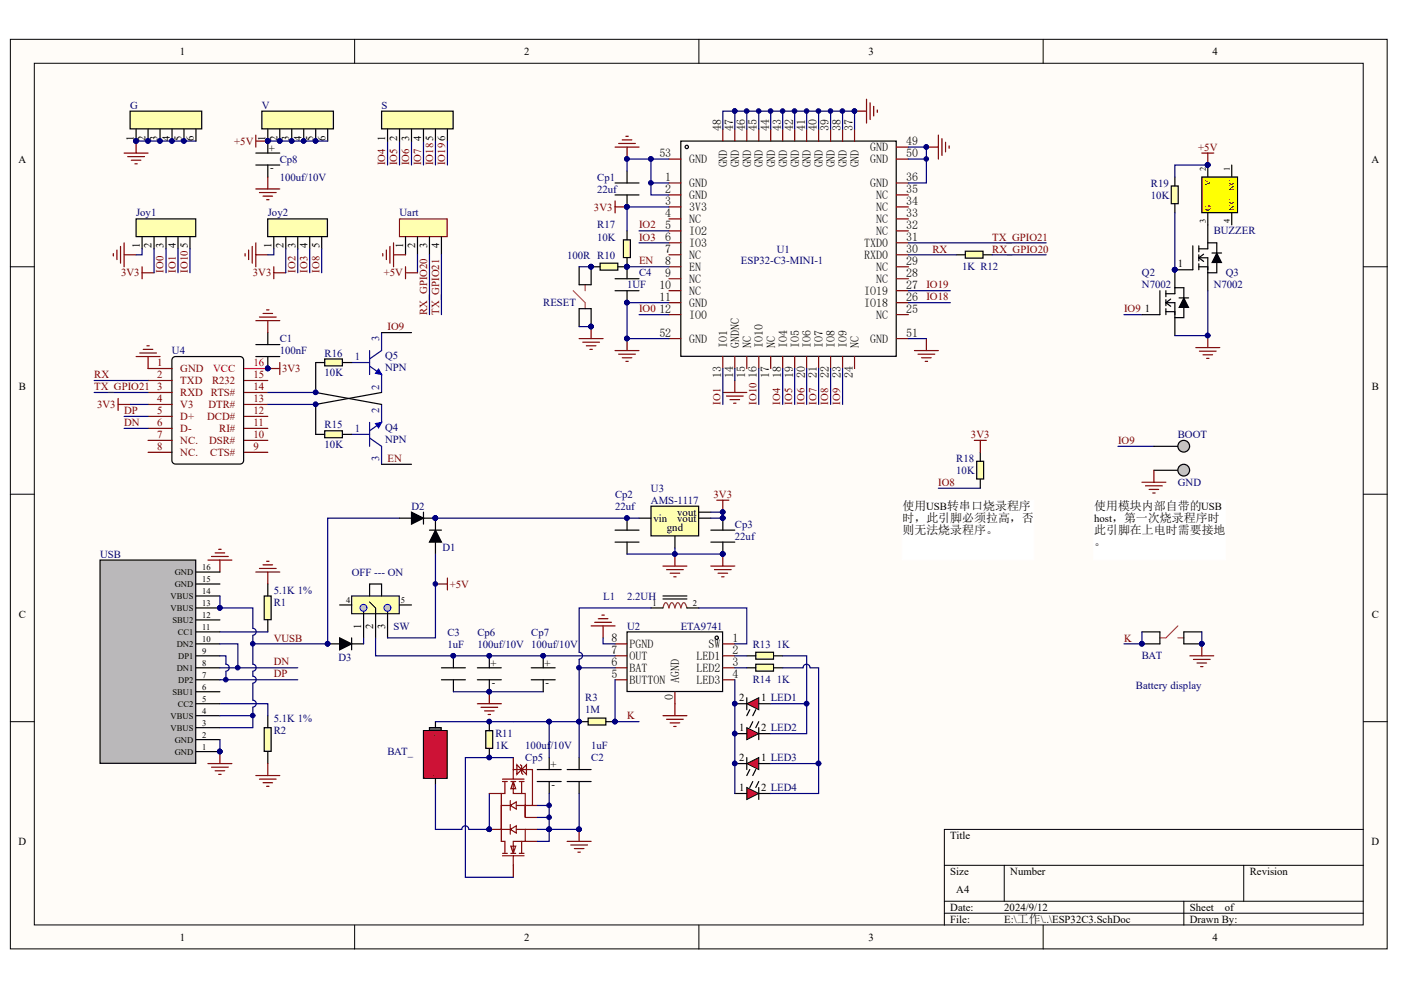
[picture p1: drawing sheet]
<svg xmlns="http://www.w3.org/2000/svg" width="297mm" height="210mm" viewBox="0 0 297 210" stroke-linecap="round" stroke-linejoin="round" font-family="sans-serif">
<g fill="#fffcf8" stroke="#000" stroke-width=".21">
<path d="M2.2 8.3h291.9v192.9h-291.9z"/>
<path d="M7.3 13.4h281.7v182.7h-281.7z"/>
</g>
<g fill="none" stroke="#000" stroke-width=".21">
<path d="M75.2 8.3v5.1M148.2 8.3v5.1M221.2 8.3v5.1M2.2 56.6h5.1M289.1 56.6h5.1M2.2 104.8h5.1M289.1 104.8h5.1M2.2 153h5.1M289.1 153h5.1M289.1 175.9h-88.9v20.3M75.2 196.2v5M148.2 196.2v5"/>
<path d="M200.2 183.5h88.9M200.2 191.1h88.9M200.2 193.6h88.9M212.9 183.5v7.6M221.2 196.2v5M251 191.1v5.1M263.7 183.5v7.6"/>
</g>
<g fill="none" stroke="#000" stroke-width=".25">
<path d="M144.3 29.9h45.7v45.6h-45.7z"/>
<circle cx="145.6" cy="31.2" r=".36"/>
</g>
<g fill="none" stroke="#800" stroke-width=".25">
<path d="M141.8 38.8h2.6M141.8 33.7h2.6M153.3 27.4v2.5M155.8 27.4v2.5M158.3 27.4v2.5M160.9 27.4v2.5M163.4 27.4v2.5M165.9 27.4v2.5M168.5 27.4v2.5M171 27.4v2.5M173.6 27.4v2.5M176.1 27.4v2.5"/>
<path d="M178.6 27.4v2.5M181.2 27.4v2.5M190.1 38.8h2.5M190.1 31.2h2.5M190.1 33.7h2.5M141.8 41.3h2.6M141.8 43.9h2.6M141.8 46.4h2.6M141.8 48.9h2.6M141.8 51.5h2.6M141.8 54h2.6M141.8 56.6h2.6"/>
<path d="M141.8 59.1h2.6M190.1 41.3h2.5M190.1 43.9h2.5M190.1 46.4h2.5M190.1 48.9h2.5M190.1 51.5h2.5M190.1 54h2.5M190.1 56.6h2.5M190.1 59.1h2.5M141.8 61.6h2.6M141.8 64.2h2.6M141.8 66.7h2.6"/>
<path d="M141.8 71.8h2.6M153.3 75.6v2.5M155.8 75.6v2.5M158.3 75.6v2.5M160.9 75.6v2.5M163.4 75.6v2.5M165.9 75.6v2.5M168.5 75.6v2.5M171 75.6v2.5M173.6 75.6v2.5M176.1 75.6v2.5M178.6 75.6v2.5"/>
<path d="M181.2 75.6v2.5M190.1 61.6h2.5M190.1 64.2h2.5M190.1 66.7h2.5M190.1 71.8h2.5"/>
</g>
<path d="M130.4 31.2h5.1M131.2 30.4h3.5M131.9 29.7h2.1M132.7 28.9h.5M132.9 31.2v2.5M130.4 42.6v2.5M130.4 43.9h2.5" fill="none" stroke="#800000" stroke-width=".25"/>
<g fill="#000080" stroke="#000080" stroke-width=".21">
<circle cx="132.9" cy="43.8" r=".49"/>
<circle cx="132.9" cy="33.7" r=".49"/>
</g>
<path d="M132.2 50.9h1.5v3.7h-1.5z" fill="#ffffb0" stroke="#000" stroke-width=".25"/>
<path d="M130.4 59.1h5.1M132.9 48.9v2M132.9 54.7v4.4M130.4 61.6h5.1M132.9 61.6v2.6" fill="none" stroke="#000" stroke-width=".25"/>
<g fill="#000080" stroke="#000080" stroke-width=".21">
<circle cx="132.9" cy="56.5" r=".49"/>
<circle cx="132.9" cy="64.2" r=".49"/>
<circle cx="138" cy="38.8" r=".49"/>
</g>
<path d="M138 38.8h3.8M132.9 56.6h8.9M178.6 78.1v7.7" fill="none" stroke="#000080" stroke-width=".25"/>
<path d="M160.2 138.3h3.8v1.5h-3.8z" fill="#ffffb0" stroke="#000" stroke-width=".25"/>
<path d="M130.4 38.8h5.1M132.9 36.3v2.5M130.4 41.3h5.1M132.9 41.3v2.6M158.3 139.1h1.9M164 139.1h1.9" fill="none" stroke="#000" stroke-width=".25"/>
<g fill="#000080" stroke="#000080" stroke-width=".21">
<circle cx="132.9" cy="43.8" r=".49"/>
<circle cx="46.6" cy="159.3" r=".48"/>
</g>
<path d="M44.1 118.7h5.1M44.8 118h3.6M45.6 117.2h2M46.4 116.5h.5M46.6 118.7v2.6M46.6 159.4v2.5M44.1 161.9h5.1M44.8 162.7h3.6M45.6 163.4h2M46.4 164.2h.5" fill="none" stroke="#800000" stroke-width=".25"/>
<path d="M56 154.3h1.5v5h-1.5z" fill="#ffffb0" stroke="#000" stroke-width=".25"/>
<path d="M56.8 151.7v2.6M56.8 159.4v2.5" fill="none" stroke="#000" stroke-width=".25"/>
<path d="M56 126.4h1.5v5h-1.5z" fill="#ffffb0" stroke="#000" stroke-width=".25"/>
<path d="M56.8 123.8v2.6M56.8 131.4v2.6M138 128.9h2.6M140.6 127h5M140.6 126.4h5M145.6 128.9h2.6" fill="none" stroke="#000" stroke-width=".25"/>
<g fill="none" stroke="#800000" stroke-width=".25">
<path d="M181.2 23.6h2.5M183.7 21v5.1M184.5 21.8v3.5M185.2 22.6v2M186 23.3v.5M196.4 31.2h2.6M199 28.6v5.1M199.7 29.4v3.6M200.5 30.2v2M201.2 30.9v.5M130.4 74.3h5.1M131.2 75.1h3.5"/>
<path d="M131.9 75.9h2.1M132.7 76.6h.5M132.9 71.8v2.5M193.9 74.3h5.1M194.6 75.1h3.6M195.4 75.9h2M196.2 76.6h.5M196.4 71.8v2.5M153.3 83.2h5M154 84h3.6M154.8 84.7h2M155.5 85.5h.5"/>
<path d="M155.8 80.7v2.5M55.8 119.8h2M56.5 119h.5M54.2 121.3h5.1M55 120.5h3.6M56.8 121.3v2.5M54.2 164.4h5.1M55 165.2h3.6M55.8 166h2M56.5 166.7h.5M56.8 161.9v2.5"/>
</g>
<g fill="none" stroke="#000080" stroke-width=".25">
<path d="M141.8 33.7h-3.8v7.6h3.8M153.3 27.4v-3.8h2.5v3.8M158.3 23.6v3.8M160.9 23.6v3.8M163.4 23.6v3.8M165.9 23.6v3.8M168.5 23.6v3.8M171 23.6v3.8M173.6 23.6v3.8M176.1 23.6v3.8M178.6 23.6v3.8M192.6 31.2h3.8v7.6h-3.8"/>
<path d="M192.6 71.8h3.8M46.6 134h10.2M46.6 149.2h10.2v2.5"/>
</g>
<g fill="#000080" stroke="#000080" stroke-width=".21">
<circle cx="155.8" cy="23.5" r=".48"/>
<circle cx="158.3" cy="23.5" r=".49"/>
<circle cx="160.8" cy="23.5" r=".48"/>
<circle cx="163.4" cy="23.5" r=".49"/>
<circle cx="165.9" cy="23.5" r=".48"/>
<circle cx="168.5" cy="23.5" r=".49"/>
<circle cx="171" cy="23.5" r=".48"/>
<circle cx="173.5" cy="23.5" r=".49"/>
<circle cx="176.1" cy="23.5" r=".48"/>
<circle cx="178.6" cy="23.5" r=".49"/>
<circle cx="181.2" cy="23.5" r=".48"/>
<circle cx="196.4" cy="31.2" r=".48"/>
<circle cx="138" cy="33.7" r=".49"/>
<circle cx="132.9" cy="71.8" r=".49"/>
</g>
<path d="M140.6 128.9l.2-.7a.43 .43 0 0 1 .5-.4 .43 .43 0 0 1 .3 .5l.2 .6 .3-.7a.43 .43 0 0 1 .5-.4 .43 .43 0 0 1 .3 .5l.2 .6 .2-.7a.43 .43 0 0 1 .5-.4 .43 .43 0 0 1 .4 .5l.2 .6 .2-.7a.43 .43 0 0 1 .5-.4 .43 .43 0 0 1 .3 .5l.2 .6" fill="none" stroke="#846d00" stroke-width=".25"/>
<path d="M160.2 140.8h3.8v1.5h-3.8z" fill="#ffffb0" stroke="#000" stroke-width=".25"/>
<path d="M130.4 114.9h5.1M130.4 112.4h5.1M132.9 109.9v2.5M132.9 114.9v2.6M150.7 114.9h5.1M150.7 112.4h5.1M153.3 109.9v2.5M153.3 114.9v2.6M158.3 141.6h1.9M164 141.6h1.9" fill="none" stroke="#000" stroke-width=".25"/>
<path d="M125.3 132.7h5.1M126.1 131.9h3.5M126.9 131.2h2M127.6 130.4h.5M127.9 132.7v2.5M120.3 178.4h5M121 179.2h3.6M121.8 179.9h2M122.8 175.9v2.5M122.5 180.7h.5" fill="none" stroke="#800000" stroke-width=".25"/>
<g fill="#000080" stroke="#000080" stroke-width=".21">
<circle cx="122.8" cy="175.8" r=".49"/>
<circle cx="132.9" cy="109.8" r=".49"/>
<circle cx="153.2" cy="109.8" r=".49"/>
<circle cx="153.2" cy="117.5" r=".49"/>
</g>
<path d="M89.8 154.9h5v10.1h-5z" fill="#f10f54" stroke="#000" stroke-width=".25"/>
<path d="M91.1 154.3h2.4v.6h-2.4z" fill="#7a7888" stroke="#000" stroke-width=".25"/>
<path d="M242.1 134h3.8v2.5h-3.8M254.8 134h-3.8v2.5h3.8M92.3 153v1.3M92.3 165.1v1.2" fill="none" stroke="#000" stroke-width=".25"/>
<path d="M165.9 78.1v7.7M168.5 78.1v7.7M176.1 78.1v7.7M254.8 134v2.5" fill="none" stroke="#000080" stroke-width=".25"/>
<g fill="#000080" stroke="#000080" stroke-width=".21">
<circle cx="242.1" cy="136.5" r=".48"/>
<circle cx="254.8" cy="136.5" r=".48"/>
</g>
<path d="M249.7 132.7l-2.5 2.5h-1.3M249.7 135.2h1.3" fill="none" stroke="#da2467" stroke-width=".25"/>
<path d="M252.3 139.1h5M253 139.8h3.6M254.8 136.5v2.6M253.8 140.6h2M254.6 141.3h.5" fill="none" stroke="#800000" stroke-width=".25"/>
<path d="M127.2 55.8h3.8v1.5h-3.8z" fill="#ffffb0" stroke="#000" stroke-width=".25"/>
<path d="M122.8 56.6v3.8h2.5v-3.8h1.9M131 56.6h1.9M122.8 69.3v-3.9h2.5v3.9" fill="none" stroke="#000" stroke-width=".25"/>
<g fill="#000080" stroke="#000080" stroke-width=".21">
<circle cx="125.3" cy="56.5" r=".48"/>
<circle cx="132.9" cy="56.5" r=".49"/>
<circle cx="125.3" cy="69.2" r=".48"/>
<circle cx="256" cy="71.1" r=".49"/>
</g>
<path d="M121.5 61.6l2.6 2.6v1.2M124.1 60.4v1.2" fill="none" stroke="#da2467" stroke-width=".25"/>
<path d="M122.8 56.6h2.5M135.5 51.5h6.3M192.6 51.5h29.2M122.8 69.3h2.5" fill="none" stroke="#000080" stroke-width=".25"/>
<path d="M122.8 71.8h5.1M123.6 72.6h3.5M124.3 73.3h2M125.1 74.1h.5M125.3 69.3v2.5M253.5 73.7h5.1M254.3 74.5h3.6M255.1 75.2h2M255.8 76h.5M256.1 71.2v2.5" fill="none" stroke="#800000" stroke-width=".25"/>
<path d="M204.7 53.3h3.7v1.4h-3.7z" fill="#ffffb0" stroke="#000" stroke-width=".25"/>
<path d="M202.8 54h1.9M208.5 54h1.9M244.7 94.6h5" fill="none" stroke="#000" stroke-width=".25"/>
<path d="M210.4 54h11.4M135.5 66.7h6.3M192.6 61.6h8.9M192.6 64.2h8.9M237 94.6h7.7" fill="none" stroke="#000080" stroke-width=".25"/>
<circle cx="251" cy="94.6" r="1.24" fill="#c0c0c0" stroke="#000" stroke-width=".25"/>
<path d="M244.7 99.7h5" fill="none" stroke="#000" stroke-width=".25"/>
<circle cx="251" cy="99.7" r="1.24" fill="#c0c0c0" stroke="#000" stroke-width=".25"/>
<path d="M244.7 99.7v2.5M242.1 102.2h5.1M242.9 103h3.5M243.6 103.8h2.1M244.4 104.5h.5" fill="none" stroke="#800000" stroke-width=".25"/>
<path d="M248.3 39.4h1.5v3.8h-1.5z" fill="#ffffb0" stroke="#000" stroke-width=".25"/>
<path d="M249.1 37.5v1.9M249.1 43.2v1.9" fill="none" stroke="#000" stroke-width=".25"/>
<path d="M231.9 106.1h27.9v12.6h-27.9z" fill="#fff" stroke="#fff" stroke-width=".21"/>
<path d="M155.8 23.6h25.4v3.8M192.6 33.7h3.8" fill="none" stroke="#000080" stroke-width=".25"/>
<g fill="#000080" stroke="#000080" stroke-width=".21">
<circle cx="155.8" cy="23.5" r=".48"/>
<circle cx="181.2" cy="23.5" r=".48"/>
<circle cx="196.4" cy="33.7" r=".48"/>
</g>
<path d="M124.7 152.3h3.8v1.4h-3.8z" fill="#ffffb0" stroke="#000" stroke-width=".25"/>
<g fill="none" stroke="#000" stroke-width=".25">
<path d="M132.9 134h20.3v12.6h-20.3zM122.8 153h1.9M128.5 153h1.9"/>
<circle cx="152" cy="135.2" r=".36"/>
</g>
<g fill="#000080" stroke="#000080" stroke-width=".21">
<circle cx="122.8" cy="153" r=".49"/>
<circle cx="130.4" cy="153" r=".48"/>
<circle cx="122.8" cy="141.6" r=".49"/>
<circle cx="132.9" cy="43.8" r=".49"/>
<circle cx="132.9" cy="33.7" r=".49"/>
<circle cx="138" cy="33.7" r=".49"/>
<circle cx="103.7" cy="146.6" r=".48"/>
</g>
<path d="M138 33.7h-5.1v2.6M141.8 43.9h-8.9v5M155.8 78.1v2.6M148.2 128.9h10.1v7.6h-2.5M155.8 139.1h2.5M122.8 141.6h7.6M130.4 144.1v8.9h5.1M155.8 141.6h2.5" fill="none" stroke="#000080" stroke-width=".25"/>
<path d="M130.4 136.5h2.5M130.4 139.1h2.5M153.3 136.5h2.5M153.3 139.1h2.5M130.4 141.6h2.5M130.4 144.1h2.5M143.1 146.7v2.5M153.3 141.6h2.5M153.3 144.1h2.5" fill="none" stroke="#800" stroke-width=".25"/>
<path d="M101.2 149.2h5.1M102 150h3.5M102.7 150.7h2.1M103.5 151.5h.5M103.7 146.7v2.5M140.6 151.7h5M141.3 152.5h3.6M142.1 153.3h2M142.8 154h.6M143.1 149.2v2.5" fill="none" stroke="#800000" stroke-width=".25"/>
<path d="M158.3 149.2l2.6-1.3v2.6z" fill="#ee0e22" stroke="#000" stroke-width=".21"/>
<path d="M155.8 149.2h2.5M158.3 147.9v2.6M159 150.5l-.7 1.2M160.2 150.5l-.6 1.2M160.9 149.2h2.5" fill="none" stroke="#000" stroke-width=".25"/>
<circle cx="155.8" cy="149.2" r=".48" fill="#000080" stroke="#000080" stroke-width=".21"/>
<path d="M158.3 154.3l2.6 1.3-2.6 1.2z" fill="#ee0e22" stroke="#000" stroke-width=".21"/>
<path d="M155.8 155.6h2.5M159.6 153l-.6 1.3M160.9 155.6h2.5M160.9 154.3v2.5M160.9 153l-.7 1.3" fill="none" stroke="#000" stroke-width=".25"/>
<circle cx="155.8" cy="155.5" r=".48" fill="#000080" stroke="#000080" stroke-width=".21"/>
<path d="M158.3 161.9l2.6-1.3v2.6z" fill="#ee0e22" stroke="#000" stroke-width=".21"/>
<path d="M155.8 161.9h2.5M158.3 160.6v2.6M159 163.2l-.7 1.2M160.2 163.2l-.6 1.2M160.9 161.9h2.5" fill="none" stroke="#000" stroke-width=".25"/>
<circle cx="155.8" cy="161.9" r=".48" fill="#000080" stroke="#000080" stroke-width=".21"/>
<path d="M158.3 167l2.6 1.2-2.6 1.3z" fill="#ee0e22" stroke="#000" stroke-width=".21"/>
<g fill="none" stroke="#000" stroke-width=".25">
<path d="M96.1 139.1v2.5M93.6 144.1h5.1M93.6 141.6h5.1M96.1 144.1v2.6M120.3 165.7h5M120.3 163.2h5M122.8 160.6v2.6M122.8 165.7v2.5M155.8 168.2h2.5M159.6 165.7l-.6 1.3M160.9 168.2h2.5M160.9 167v2.5"/>
<path d="M160.9 165.7l-.7 1.3"/>
</g>
<path d="M165.9 139.1h5.1v10.1h-7.6M96.1 146.7h19.1M155.8 144.1v24.1M171 149.2v6.4h-7.6M171.7 141.6a.74 .74 0 0 0-.7-.8 .74 .74 0 0 0-.7 .8h-4.4M171.8 141.6h1.8v20.3h-10.2M173.6 161.9v6.3h-10.2" fill="none" stroke="#000080" stroke-width=".25"/>
<g fill="#000080" stroke="#000080" stroke-width=".21">
<circle cx="171" cy="149.2" r=".48"/>
<circle cx="173.5" cy="161.9" r=".49"/>
<circle cx="96.1" cy="139" r=".49"/>
</g>
<path d="M138 107.3h10.1v6.3h-10.1z" fill="#ffffb0" stroke="#000" stroke-width=".25"/>
<path d="M135.5 109.9h2.5M143.1 113.7v2.5M148.2 109.9h2.5M148.2 108.6h2.5" fill="none" stroke="#000" stroke-width=".25"/>
<path d="M143.1 117.5v2.5M152 106.1h2.5M153.3 106.1v2.5M153.3 117.5v2.5M140.6 120h5M141.3 120.8h3.6M142.1 121.5h2M142.8 122.3h.6M150.7 120h5.1M151.5 120.8h3.5M152.2 121.5h2.1M153 122.3h.5" fill="none" stroke="#800000" stroke-width=".25"/>
<g fill="#000080" stroke="#000080" stroke-width=".21">
<circle cx="143.1" cy="117.5" r=".49"/>
<circle cx="153.2" cy="108.6" r=".49"/>
<circle cx="153.2" cy="109.8" r=".49"/>
<circle cx="153.2" cy="117.5" r=".49"/>
<circle cx="242.1" cy="136.5" r=".48"/>
</g>
<path d="M132.9 117.5h20.4M143.1 116.2v1.3M150.7 108.6h2.6v1.3h-2.6M127.9 135.2v1.3h2.5M242.1 134v2.5h-3.8" fill="none" stroke="#000080" stroke-width=".25"/>
<path d="M74.6 126.4h10.1v3.7h-10.1z" fill="#ffffb0" stroke="#001b31" stroke-width=".25"/>
<path d="M77.1 128.9v6.3M78.4 127.6l1.2 1.3v6.3M82.2 128.9v6.3" fill="none" stroke="#000" stroke-width=".25"/>
<g fill="#c0c0c0" stroke="#00f" stroke-width=".21">
<circle cx="77.1" cy="128.9" r=".74"/>
<circle cx="82.1" cy="128.9" r=".74"/>
</g>
<g fill="none" stroke="#000" stroke-width=".25">
<path d="M54.2 32.5h5.1M54.2 35h5.1M56.8 29.9v2.6M56.8 35v2.5M72 128.3h2.6M78.4 126.4v-2.6h2.5v2.6M84.7 128.3h2.5M103.7 139.1v2.5M115.2 139.1v2.5M101.2 141.6h5.1M101.2 144.1h5.1M103.7 144.1v2.6"/>
<path d="M112.6 141.6h5.1M112.6 144.1h5.1M115.2 144.1v2.6M113.9 163.2h5.1M113.9 165.7h5.1M116.4 160.6v2.6M116.4 165.7v2.5"/>
</g>
<g fill="#000080" stroke="#000080" stroke-width=".21">
<circle cx="103.7" cy="146.6" r=".48"/>
<circle cx="103.7" cy="139" r=".48"/>
<circle cx="115.1" cy="139" r=".48"/>
<circle cx="56.8" cy="29.9" r=".48"/>
</g>
<path d="M28.9 46.4h12.6v3.8h-12.6z" fill="#ffffb0" stroke="#000" stroke-width=".25"/>
<path d="M30.1 50.2v2.6M32.7 50.2v2.6M35.2 50.2v2.6M37.7 50.2v2.6M40.3 50.2v2.6" fill="none" stroke="#000" stroke-width=".25"/>
<path d="M56.8 46.4h12.6v3.8h-12.6z" fill="#ffffb0" stroke="#000" stroke-width=".25"/>
<path d="M58.1 50.2v2.6M60.6 50.2v2.6M63.1 50.2v2.6M65.7 50.2v2.6M68.2 50.2v2.6" fill="none" stroke="#000" stroke-width=".25"/>
<g fill="none" stroke="#800000" stroke-width=".25">
<path d="M26.3 32.5h5.1M27.1 33.2h3.5M27.8 34h2.1M28.6 34.7h.5M28.9 29.9v2.6M54.2 28.6v2.6M54.2 29.9h2.6M56.8 37.5v2.6M254.8 32.5h2.5M256.1 32.5v2.5M24 53.8v.5M24.8 53v2"/>
<path d="M25.6 52.2v3.6M26.3 51.5v5.1M26.3 54h2.6M30.1 56.6v2.5M30.1 57.8h2.6M52 53.8v.5M52.7 53v2M53.5 52.2v3.6M54.2 54h2.6M54.2 51.5v5.1M54.2 40.1h5.1M55 40.8h3.6"/>
<path d="M55.8 41.6h2M56.5 42.3h.5M58.1 57.8h2.5M58.1 56.6v2.5"/>
</g>
<g fill="none" stroke="#000080" stroke-width=".25">
<path d="M28.9 29.9h12.6M82.2 29.9v5.1M84.7 29.9v5.1M87.2 29.9v5.1M89.8 29.9v5.1M30.1 52.8v1.2h-1.2M32.7 52.8v5M35.2 52.8v5M37.7 52.8v5M40.3 52.8v5M58.1 52.8v1.2h-1.3M60.6 52.8v5"/>
<path d="M63.1 52.8v5M65.7 52.8v5M68.2 52.8v5M135.5 48.9h6.3M153.3 78.1v7.7M160.9 78.1v7.7M171 78.1v7.7M173.6 78.1v7.7M103.7 168.2v7.7"/>
</g>
<g fill="#000080" stroke="#000080" stroke-width=".21">
<circle cx="28.8" cy="29.9" r=".48"/>
<circle cx="56.8" cy="29.9" r=".48"/>
<circle cx="103.7" cy="175.8" r=".48"/>
<circle cx="256" cy="35" r=".49"/>
</g>
<path d="M254.8 37.5h7.6v7.6h-7.6z" fill="#ff0" stroke="#000" stroke-width=".25"/>
<path d="M256.1 35v2.5M261.2 35v2.5M256.1 45.1v2.6M261.2 45.1v2.6" fill="none" stroke="#000" stroke-width=".25"/>
<g fill="#000080" stroke="#000080" stroke-width=".21">
<circle cx="256" cy="35" r=".49"/>
<circle cx="92.3" cy="123.8" r=".48"/>
</g>
<path d="M238.3 66.7h3.8" fill="none" stroke="#000080" stroke-width=".25"/>
<path d="M92.3 123.8h2.6M94.9 122.6v2.5" fill="none" stroke="#800000" stroke-width=".25"/>
<path d="M27.6 23.6h15.2v3.7h-15.2z" fill="#ffffb0" stroke="#000" stroke-width=".25"/>
<path d="M28.9 27.4v2.5M31.4 27.4v2.5M33.9 27.4v2.5M36.5 27.4v2.5M39 27.4v2.5M41.5 27.4v2.5" fill="none" stroke="#000" stroke-width=".25"/>
<g fill="#000080" stroke="#000080" stroke-width=".21">
<circle cx="28.8" cy="29.9" r=".48"/>
<circle cx="31.4" cy="29.9" r=".48"/>
<circle cx="33.9" cy="29.9" r=".48"/>
<circle cx="36.4" cy="29.9" r=".48"/>
<circle cx="39" cy="29.9" r=".48"/>
</g>
<path d="M55.5 23.6h15.2v3.7h-15.2z" fill="#ffffb0" stroke="#000" stroke-width=".25"/>
<path d="M56.8 27.4v2.5M59.3 27.4v2.5M61.9 27.4v2.5M64.4 27.4v2.5M66.9 27.4v2.5M69.5 27.4v2.5" fill="none" stroke="#000" stroke-width=".25"/>
<g fill="#000080" stroke="#000080" stroke-width=".21">
<circle cx="56.8" cy="29.9" r=".48"/>
<circle cx="59.3" cy="29.9" r=".48"/>
<circle cx="61.8" cy="29.9" r=".48"/>
<circle cx="64.4" cy="29.9" r=".48"/>
<circle cx="66.9" cy="29.9" r=".48"/>
</g>
<path d="M80.9 23.6h15.2v3.7h-15.2z" fill="#ffffb0" stroke="#000" stroke-width=".25"/>
<path d="M82.2 27.4v2.5M84.7 27.4v2.5M87.2 27.4v2.5M89.8 27.4v2.5M92.3 27.4v2.5M94.9 27.4v2.5M36.7 75.8l.5-.2h13.7a.76 .76 0 0 1 .8 .8v21.2a.76 .76 0 0 1-.8 .8h-13.7a.76 .76 0 0 1-.8-.8v-21.2z" fill="none" stroke="#000" stroke-width=".25"/>
<path d="M56.8 29.9h12.7M26.3 88.3h5.1M26.3 90.8h5.1" fill="none" stroke="#000080" stroke-width=".25"/>
<g fill="#000080" stroke="#000080" stroke-width=".21">
<circle cx="56.8" cy="29.9" r=".48"/>
<circle cx="56.8" cy="78.1" r=".48"/>
</g>
<path d="M51.7 78.1h5.1" fill="none" stroke="#f00" stroke-width=".25"/>
<g fill="none" stroke="#800" stroke-width=".25">
<path d="M31.4 78.1h5.1M31.4 80.7h5.1M31.4 83.2h5.1M31.4 85.8h5.1M31.4 88.3h5.1M31.4 90.8h5.1M31.4 93.4h5.1M31.4 95.9h5.1M51.7 80.7h5.1M51.7 83.2h5.1M51.7 85.8h5.1M51.7 88.3h5.1"/>
<path d="M51.7 90.8h5.1M51.7 93.4h5.1M51.7 95.9h5.1"/>
</g>
<path d="M74.6 92.1h3.8M78.4 89.6v5M78.4 92.9l2.5 1.7v3.8M80.9 85.8v3.8l-2.5 1.7" fill="none" stroke="#11037f" stroke-width=".25"/>
<path d="M79.6 89.8l1.3-.2-.6 1.1z" fill="#000080" stroke="#0000bf" stroke-width=".25"/>
<path d="M74.6 76.9h3.8M78.4 74.3v5.1M78.4 77.6l2.5 1.8v3.8M80.9 70.5v3.8l-2.5 1.8" fill="none" stroke="#11037f" stroke-width=".25"/>
<path d="M80.3 78.3l.6 1.1-1.3-.2z" fill="#000080" stroke="#0000bf" stroke-width=".25"/>
<path d="M66.9 76.9v6.3l14 2.6M80.9 70.5h6.3M80.9 83.2l-14 2.6v6.3M80.9 98.4h6.3" fill="none" stroke="#000" stroke-width=".25"/>
<g fill="#000080" stroke="#000080" stroke-width=".21">
<circle cx="66.9" cy="85.7" r=".48"/>
<circle cx="66.9" cy="83.2" r=".48"/>
</g>
<path d="M68.8 76.1h3.8v1.5h-3.8z" fill="#ffffb0" stroke="#000" stroke-width=".25"/>
<path d="M66.9 76.9h1.9M72.6 76.9h2" fill="none" stroke="#000" stroke-width=".25"/>
<path d="M68.8 91.3h3.8v1.5h-3.8z" fill="#ffffb0" stroke="#000" stroke-width=".25"/>
<path d="M66.9 92.1h1.9M72.6 92.1h2" fill="none" stroke="#000" stroke-width=".25"/>
<path d="M92.3 29.9v5.1M94.9 29.9v5.1M27.6 85.8h3.8M56.8 85.8h10.1M56.8 83.2h10.1" fill="none" stroke="#000080" stroke-width=".25"/>
<g fill="#000080" stroke="#000080" stroke-width=".21">
<circle cx="66.9" cy="85.7" r=".48"/>
<circle cx="66.9" cy="83.2" r=".48"/>
<circle cx="56.8" cy="78.1" r=".48"/>
</g>
<path d="M28.9 75.6h5M29.6 74.8h3.6M30.4 74.1h2M31.1 73.3h.5M31.4 75.6v2.5M56.8 78.1h2.5M59.3 76.9v2.5M25 84.5v2.5M25 85.8h2.6" fill="none" stroke="#800000" stroke-width=".25"/>
<path d="M84.7 46.4h10.1v3.8h-10.1z" fill="#ffffb0" stroke="#630" stroke-width=".25"/>
<g fill="none" stroke="#000" stroke-width=".25">
<path d="M86 50.2v3.8M88.5 50.2v3.8M91.1 50.2v3.8M93.6 50.2v3.8M252.9 52.1v5.1h-3.8v5.1h-1.9M254.2 56.6h1.9v1.2M254.2 52.1v1.3M254.2 54v1.3M254.2 55.9v1.3M254.2 54.7h1.9v2.5M254.2 54.7l1 .7M255.2 53.9l-1 .8"/>
<path d="M256.1 47.7v5.1h-1.9M256.1 57.8v3.8M256.1 51.5h1.9v2.1M257 53.6h2M258 55.3v2.5h-1.9M54.2 75.6h5.1M54.2 73.1h5.1M56.8 70.5v2.6M56.8 75.6v2.5M245.9 61.6v5.1h-3.8M247.2 66.1h1.9v1.2M247.2 61.6v1.3"/>
<path d="M247.2 63.5v1.3M247.2 65.4v1.3M247.2 64.2h1.9v2.5M247.2 64.2l1 .7M248.2 63.4l-1 .8M249.1 67.3v3.9M249.1 61h1.9v2.2M250 63.2h2M251 64.8v2.5h-1.9M84.7 109.9h2.5M89.8 109.9h2.5v2.5M89.8 108.6v2.5"/>
<path d="M91.1 112.4h2.5M92.3 114.9v2.6M69.5 136.5h2.5M74.6 136.5h2.5M74.6 135.2v2.6"/>
</g>
<path d="M256.1 35h-7v2.5M88.5 54v3.8M91.1 54v12.7M93.6 54v12.7M249.1 45.1v12.1M256.1 61.6v9.6h-7M84.7 109.9h-15.2v26.6h-15.9M92.3 117.5v17.7h-10.1M92.3 109.9h43.2M77.1 135.2v1.3M79.6 135.2v3.9h50.8" fill="none" stroke="#000080" stroke-width=".25"/>
<path d="M81.2 53.8v.5M81.9 53v2M82.7 52.2v3.6M83.4 51.5v5.1M83.4 54h2.6M54.2 68h5.1M55 67.2h3.6M55.8 66.5h2M56.5 65.7h.5M56.8 68v2.5" fill="none" stroke="#800000" stroke-width=".25"/>
<g fill="#000080" stroke="#000080" stroke-width=".21">
<circle cx="56.8" cy="78.1" r=".48"/>
<circle cx="53.6" cy="136.5" r=".48"/>
<circle cx="69.4" cy="136.5" r=".48"/>
<circle cx="92.3" cy="109.8" r=".48"/>
<circle cx="249.1" cy="57.2" r=".49"/>
<circle cx="256" cy="71.1" r=".49"/>
<circle cx="256" cy="35" r=".49"/>
</g>
<path d="M87.2 108.6l2.6 1.3-2.6 1.2zM92.3 112.4l1.3 2.5h-2.5zM72 135.2l2.6 1.3-2.6 1.3z" fill="#000" stroke="#000" stroke-width=".25"/>
<g fill="#000" stroke="#000" stroke-width=".21">
<path d="M258 53.6l1 2.1h-2z" fill-rule="evenodd"/>
<path d="M251 63.2l1 2h-2z" fill-rule="evenodd"/>
</g>
<path d="M21.2 118.7h20.3v43.1h-20.3z" fill="#bab8ba" stroke="#000" stroke-width=".25"/>
<g fill="none" stroke="#000" stroke-width=".25">
<path d="M41.5 139.1h5.1M41.5 136.5h5.1M41.5 134h5.1M41.5 131.4h5.1M41.5 128.9h5.1M41.5 126.4h5.1M41.5 123.8h5.1M41.5 121.3h5.1M41.5 159.4h5.1M41.5 156.8h5.1M41.5 154.3h5.1M41.5 151.7h5.1"/>
<path d="M41.5 149.2h5.1M41.5 146.7h5.1M41.5 144.1h5.1M41.5 141.6h5.1"/>
</g>
<g fill="#000080" stroke="#000080" stroke-width=".21">
<circle cx="46.6" cy="159.3" r=".48"/>
<circle cx="46.6" cy="128.9" r=".48"/>
<circle cx="53.6" cy="151.7" r=".48"/>
<circle cx="50.4" cy="141.6" r=".49"/>
<circle cx="47.9" cy="144.1" r=".48"/>
</g>
<path d="M192.6 54h10.2M20 83.2h11.4M20 80.7h11.4M46.6 136.5h3.8v5.1M46.6 139.1h1.3v1.7a.74 .74 0 0 1 .7 .8 .74 .74 0 0 1-.7 .7M46.6 156.8v2.6M46.6 151.7h7M46.6 141.6h16.5M46.6 144.1h16.5M47.9 142.4v1.7" fill="none" stroke="#000080" stroke-width=".25"/>
<path d="M86 56.6v2.5M86 57.8h2.5" fill="none" stroke="#800000" stroke-width=".25"/>
<path d="M207.1 97.8h1.4v3.8h-1.4z" fill="#ffffb0" stroke="#000" stroke-width=".25"/>
<path d="M207.8 95.9v1.9M207.8 101.6v1.9" fill="none" stroke="#000" stroke-width=".25"/>
<path d="M206.6 93.4h2.5M207.8 93.4v2.5" fill="none" stroke="#800000" stroke-width=".25"/>
<g fill="none" stroke="#000080" stroke-width=".25">
<path d="M141.8 64.2h-8.9v7.6h8.9M199 103.5h8.8M46.6 126.4v2.5h7v4.3a.74 .74 0 0 1 .7 .8 .74 .74 0 0 1-.7 .7M53.6 134.7v6.1a.74 .74 0 0 1 .7 .8 .74 .74 0 0 1-.7 .7M122.8 139.8v20.8M138 128.9h-15.2v9.4a.74 .74 0 0 1 .7 .7 .74 .74 0 0 1-.7 .8M53.6 150v4.3h-7M53.6 144.9v3.5a.74 .74 0 0 1 .7 .8 .74 .74 0 0 1-.7 .7M53.6 142.4v1a.74 .74 0 0 1 .7 .7 .74 .74 0 0 1-.7 .7M92.3 153h30.5M116.4 153v7.6M108.8 160.6h-10.1v25.4h10.1"/>
<path d="M113.9 170.8h2.5M116.4 168.2v7.7M122.8 168.2v7.7"/>
</g>
<path d="M191.3 106.1h27.9v12.6h-27.9z" fill="#fff" stroke="#fff" stroke-width=".21"/>
<g fill="#000080" stroke="#000080" stroke-width=".21">
<circle cx="132.9" cy="71.8" r=".49"/>
<circle cx="132.9" cy="64.2" r=".49"/>
<circle cx="103.7" cy="175.8" r=".48"/>
<circle cx="46.6" cy="128.9" r=".48"/>
<circle cx="116.4" cy="175.8" r=".48"/>
<circle cx="116.4" cy="153" r=".48"/>
<circle cx="122.8" cy="153" r=".49"/>
<circle cx="122.8" cy="175.8" r=".49"/>
<circle cx="116.4" cy="170.8" r=".48"/>
</g>
<path d="M103.7 175.9h2.6M103.7 168.2h2.6M108.8 160.6v2.6M111.4 178.4h2.5M111.4 175.9h2.5M111.4 173.3h2.5M111.4 170.8h2.5M108.8 183.5v2.5" fill="none" stroke="#800" stroke-width=".25"/>
<g fill="none" stroke="#a00000" stroke-width=".25">
<path d="M106.5 165.7h1.1M106.5 165.2h4.6M107 165.7v2.5h-.7v7.7v-5.1h1.8M108.1 175.9h-1.8v2.5h.7v2.5M108.2 175.9l1.3-.8v1.5zM108.2 174.8v2.1M108.2 169.8v2M108.2 170.8l1.3-.8v1.5zM108.3 179.4h1l-.5 1.5zM108.3 165.7h1M108.8 165.2v-2h4.1v7.6M108.8 165.7l.5 1.5h-1z"/>
<path d="M108.8 165.7v2.5h2.6v5.1v-2.5h-1.8M109.6 175.9h1.8v2.5h-2.6v2.5M109.6 162.1l1 1.1-1 1zM110.1 165.7h1M110.3 162.1l.3 .3v1.5l.3 .3M110.6 163.2l1-1.1v2.1zM110.6 165.7v2.5M110.6 178.4v2.5M106.5 181.4h4.6M106.5 180.9h1.1M108.3 180.9h1M108.8 181.4v2.1"/>
<path d="M110.1 180.9h1"/>
</g>
<path d="M103 154.9h1.5v3.8h-1.5z" fill="#ffffb0" stroke="#000" stroke-width=".25"/>
<path d="M103.7 153v1.9M103.7 158.7v1.9" fill="none" stroke="#000" stroke-width=".25"/>
<g fill="#000080" stroke="#000080" stroke-width=".21">
<circle cx="103.7" cy="160.6" r=".48"/>
<circle cx="103.7" cy="153" r=".48"/>
<circle cx="103.7" cy="175.8" r=".48"/>
<circle cx="116.4" cy="173.3" r=".48"/>
<circle cx="116.4" cy="175.8" r=".48"/>
<circle cx="122.8" cy="175.8" r=".49"/>
</g>
<path d="M92.3 166.3v9.6h5.6a.74 .74 0 0 1 .7-.8 .74 .74 0 0 1 .8 .8M99.4 175.9h4.3M113.9 175.9h8.9M113.9 173.3h2.5M116.4 175.9v2.5h-2.5" fill="none" stroke="#000080" stroke-width=".25"/>
<g font-size="2.5">
<text x="152.9" y="27.9" transform="rotate(-90 152.9 27.9)">48</text>
<text x="155.4" y="27.9" transform="rotate(-90 155.4 27.9)">47</text>
<text x="158" y="27.9" transform="rotate(-90 158 27.9)">46</text>
<text x="160.5" y="27.9" transform="rotate(-90 160.5 27.9)">45</text>
<text x="163.1" y="27.9" transform="rotate(-90 163.1 27.9)">44</text>
<text x="165.6" y="27.9" transform="rotate(-90 165.6 27.9)">43</text>
<text x="168.1" y="27.9" transform="rotate(-90 168.1 27.9)">42</text>
<text x="170.7" y="27.9" transform="rotate(-90 170.7 27.9)">41</text>
<text x="173.2" y="27.9" transform="rotate(-90 173.2 27.9)">40</text>
<text x="175.7" y="27.9" transform="rotate(-90 175.7 27.9)">39</text>
<text x="178.3" y="27.9" transform="rotate(-90 178.3 27.9)">38</text>
<text x="180.8" y="27.9" transform="rotate(-90 180.8 27.9)">37</text>
<text x="139.8" y="33.4">53</text>
<text x="146.1" y="34.6">GND</text>
<text x="154.2" y="35.5" transform="rotate(-90 154.2 35.5)">GND</text>
<text x="156.7" y="35.5" transform="rotate(-90 156.7 35.5)">GND</text>
<text x="159.2" y="35.5" transform="rotate(-90 159.2 35.5)">GND</text>
<text x="161.8" y="35.5" transform="rotate(-90 161.8 35.5)">GND</text>
<text x="164.3" y="35.5" transform="rotate(-90 164.3 35.5)">GND</text>
<text x="166.9" y="35.5" transform="rotate(-90 166.9 35.5)">GND</text>
<text x="169.4" y="35.5" transform="rotate(-90 169.4 35.5)">GND</text>
<text x="171.9" y="35.5" transform="rotate(-90 171.9 35.5)">GND</text>
<text x="174.5" y="35.5" transform="rotate(-90 174.5 35.5)">GND</text>
<text x="177" y="35.5" transform="rotate(-90 177 35.5)">GND</text>
<text x="179.5" y="35.5" transform="rotate(-90 179.5 35.5)">GND</text>
<text x="182.1" y="35.5" transform="rotate(-90 182.1 35.5)">GND</text>
<text x="184.5" y="32.1">GND</text>
<text x="184.5" y="34.6">GND</text>
<text x="192.1" y="30.8">49</text>
<text x="192.1" y="33.4">50</text>
<text x="141.1" y="38.4">1</text>
<text x="141.1" y="41">2</text>
<text x="146.1" y="39.7">GND</text>
<text x="184.5" y="39.7">GND</text>
<text x="192.1" y="41">35</text>
<text x="192.1" y="38.4">36</text>
<text x="141.1" y="43.5">3</text>
<text x="141.1" y="46.1">4</text>
<text x="146.1" y="42.2">GND</text>
<text x="146.1" y="44.8">3V3</text>
<text x="146.1" y="47.3">NC</text>
<text x="185.8" y="47.3">NC</text>
<text x="185.8" y="44.8">NC</text>
<text x="185.8" y="42.2">NC</text>
<text x="192.1" y="46.1">33</text>
<text x="192.1" y="43.5">34</text>
<text x="141.1" y="48.6">5</text>
<text x="141.1" y="51.1">6</text>
<text x="141.1" y="53.7">7</text>
<text x="146.1" y="49.9">IO2</text>
<text x="146.1" y="52.4">IO3</text>
<text x="183.2" y="52.4">TXD0</text>
<text x="185.8" y="49.9">NC</text>
<text x="192.1" y="53.7">30</text>
<text x="192.1" y="51.1">31</text>
<text x="192.1" y="48.6">32</text>
<text x="141.1" y="56.2">8</text>
<text x="141.1" y="58.7">9</text>
<text x="146.1" y="54.9">NC</text>
<text x="146.1" y="57.5">EN</text>
<text x="183.2" y="54.9">RXD0</text>
<text x="185.8" y="57.5">NC</text>
<text x="192.1" y="58.7">28</text>
<text x="192.1" y="56.2">29</text>
<text x="139.8" y="61.3">10</text>
<text x="139.8" y="63.8">11</text>
<text x="146.1" y="60">NC</text>
<text x="146.1" y="62.5">NC</text>
<text x="146.1" y="65.1">GND</text>
<text x="183.2" y="65.1">IO18</text>
<text x="183.2" y="62.5">IO19</text>
<text x="185.8" y="60">NC</text>
<text x="192.1" y="63.8">26</text>
<text x="192.1" y="61.3">27</text>
<text x="139.8" y="66.3">12</text>
<text x="139.8" y="71.5">52</text>
<text x="146.1" y="67.6">IO0</text>
<text x="185.8" y="67.6">NC</text>
<text x="192.1" y="66.3">25</text>
<text x="192.1" y="71.5">51</text>
<text x="146.1" y="72.7">GND</text>
<text x="154.2" y="73.8" transform="rotate(-90 154.2 73.8)">IO1</text>
<text x="156.7" y="73.8" transform="rotate(-90 156.7 73.8)">GNDNC</text>
<text x="159.2" y="73.8" transform="rotate(-90 159.2 73.8)">NC</text>
<text x="161.8" y="73.8" transform="rotate(-90 161.8 73.8)">IO10</text>
<text x="164.3" y="73.8" transform="rotate(-90 164.3 73.8)">NC</text>
<text x="166.9" y="73.8" transform="rotate(-90 166.9 73.8)">IO4</text>
<text x="169.4" y="73.8" transform="rotate(-90 169.4 73.8)">IO5</text>
<text x="171.9" y="73.8" transform="rotate(-90 171.9 73.8)">IO6</text>
<text x="174.5" y="73.8" transform="rotate(-90 174.5 73.8)">IO7</text>
<text x="177" y="73.8" transform="rotate(-90 177 73.8)">IO8</text>
<text x="179.5" y="73.8" transform="rotate(-90 179.5 73.8)">IO9</text>
<text x="182.1" y="73.8" transform="rotate(-90 182.1 73.8)">NC</text>
<text x="184.5" y="72.7">GND</text>
<text x="152.9" y="80.2" transform="rotate(-90 152.9 80.2)">13</text>
<text x="155.4" y="80.2" transform="rotate(-90 155.4 80.2)">14</text>
<text x="158" y="80.2" transform="rotate(-90 158 80.2)">15</text>
<text x="160.5" y="80.2" transform="rotate(-90 160.5 80.2)">16</text>
<text x="163.1" y="80.2" transform="rotate(-90 163.1 80.2)">17</text>
<text x="165.6" y="80.2" transform="rotate(-90 165.6 80.2)">18</text>
<text x="168.1" y="80.2" transform="rotate(-90 168.1 80.2)">19</text>
<text x="170.7" y="80.2" transform="rotate(-90 170.7 80.2)">20</text>
<text x="173.2" y="80.2" transform="rotate(-90 173.2 80.2)">21</text>
<text x="175.7" y="80.2" transform="rotate(-90 175.7 80.2)">22</text>
<text x="178.3" y="80.2" transform="rotate(-90 178.3 80.2)">23</text>
<text x="180.8" y="80.2" transform="rotate(-90 180.8 80.2)">24</text>
<text x="191.3" y="108.1">使用USB转串口烧录程序</text>
<text x="191.3" y="110.6">时，此引脚必须拉高，否</text>
<text x="191.3" y="113.2">则无法烧录程序。</text>
<text x="232" y="108.1">使用模块内部自带的USB</text>
<text x="232" y="113.2">此引脚在上电时需要接地</text>
<text x="232" y="115.7">。</text>
<text x="129.7" y="136.2">8</text>
<text x="133.5" y="137.4">PGND</text>
<text x="150.2" y="137.4">SW</text>
<text x="155.3" y="136.2">1</text>
<text x="129.7" y="143.8">5</text>
<text x="129.7" y="141.2">6</text>
<text x="129.7" y="138.7">7</text>
<text x="133.5" y="142.5">BAT</text>
<text x="133.5" y="140">OUT</text>
<text x="147.7" y="140">LED1</text>
<text x="147.7" y="142.5">LED2</text>
<text x="155.3" y="138.7">2</text>
<text x="155.3" y="141.2">3</text>
<text x="155.3" y="143.8">4</text>
<text x="133.5" y="145">BUTTON</text>
<text x="142.8" y="148.4" transform="rotate(-90 142.8 148.4)">0</text>
<text x="144" y="144.9" transform="rotate(-90 144 144.9)">AGND</text>
<text x="147.7" y="145">LED3</text>
</g>
<g font-size="2.3">
<text x="38.1" y="11.6">1</text>
<text x="111.1" y="11.6">2</text>
<text x="184.1" y="11.6">3</text>
<text x="257.1" y="11.6">4</text>
<text x="28.3" y="29.8" transform="rotate(-90 28.3 29.8)">1</text>
<text x="30.9" y="29.8" transform="rotate(-90 30.9 29.8)">2</text>
<text x="33.4" y="29.8" transform="rotate(-90 33.4 29.8)">3</text>
<text x="36" y="29.8" transform="rotate(-90 36 29.8)">4</text>
<text x="38.5" y="29.8" transform="rotate(-90 38.5 29.8)">5</text>
<text x="41.1" y="29.8" transform="rotate(-90 41.1 29.8)">6</text>
<text x="56.3" y="29.8" transform="rotate(-90 56.3 29.8)">1</text>
<text x="58.8" y="29.8" transform="rotate(-90 58.8 29.8)">2</text>
<text x="61.3" y="29.8" transform="rotate(-90 61.3 29.8)">3</text>
<text x="63.9" y="29.8" transform="rotate(-90 63.9 29.8)">4</text>
<text x="66.5" y="29.8" transform="rotate(-90 66.5 29.8)">5</text>
<text x="69" y="29.8" transform="rotate(-90 69 29.8)">6</text>
<text x="81.7" y="29.8" transform="rotate(-90 81.7 29.8)">1</text>
<text x="84.2" y="29.8" transform="rotate(-90 84.2 29.8)">2</text>
<text x="86.7" y="29.8" transform="rotate(-90 86.7 29.8)">3</text>
<text x="89.3" y="29.8" transform="rotate(-90 89.3 29.8)">4</text>
<text x="91.8" y="29.8" transform="rotate(-90 91.8 29.8)">5</text>
<text x="94.4" y="29.8" transform="rotate(-90 94.4 29.8)">6</text>
<text x="3.9" y="34.5">A</text>
<text x="57" y="32.2">+</text>
<text x="290.8" y="34.5">A</text>
<text x="57.3" y="36.3">-</text>
<text x="29.6" y="52.6" transform="rotate(-90 29.6 52.6)">1</text>
<text x="32.1" y="52.6" transform="rotate(-90 32.1 52.6)">2</text>
<text x="34.7" y="52.6" transform="rotate(-90 34.7 52.6)">3</text>
<text x="37.3" y="52.6" transform="rotate(-90 37.3 52.6)">4</text>
<text x="39.8" y="52.6" transform="rotate(-90 39.8 52.6)">5</text>
<text x="57.5" y="52.6" transform="rotate(-90 57.5 52.6)">1</text>
<text x="60.1" y="52.6" transform="rotate(-90 60.1 52.6)">2</text>
<text x="62.7" y="52.6" transform="rotate(-90 62.7 52.6)">3</text>
<text x="65.2" y="52.6" transform="rotate(-90 65.2 52.6)">4</text>
<text x="67.7" y="52.6" transform="rotate(-90 67.7 52.6)">5</text>
<text x="85.5" y="52.6" transform="rotate(-90 85.5 52.6)">1</text>
<text x="88" y="52.6" transform="rotate(-90 88 52.6)">2</text>
<text x="90.6" y="52.6" transform="rotate(-90 90.6 52.6)">3</text>
<text x="93.1" y="52.6" transform="rotate(-90 93.1 52.6)">4</text>
<text x="249.7" y="56.7">1</text>
<text x="242.8" y="66.2">1</text>
<text x="4" y="82.7">B</text>
<text x="290.9" y="82.7">B</text>
<text x="138.5" y="110.6">vin</text>
<text x="141.4" y="112.7">gnd</text>
<text x="143.6" y="109.4">vout</text>
<text x="143.6" y="110.6">vout</text>
<text x="232" y="110.6">host，第一次烧录程序时</text>
<text x="4" y="131">C</text>
<text x="290.9" y="131">C</text>
<text x="76.6" y="133.3" transform="rotate(-90 76.6 133.3)">1</text>
<text x="79.1" y="133.3" transform="rotate(-90 79.1 133.3)">2</text>
<text x="81.7" y="133.3" transform="rotate(-90 81.7 133.3)">3</text>
<text x="104" y="141.3">+</text>
<text x="115.4" y="141.3">+</text>
<text x="104.3" y="145.4">-</text>
<text x="115.7" y="145.4">-</text>
<text x="156.7" y="148.7">2</text>
<text x="161.4" y="148.7">1 LED1</text>
<text x="156.7" y="155.1">1</text>
<text x="161.4" y="155.1">2 LED2</text>
<text x="156.7" y="161.4">2</text>
<text x="161.4" y="161.4">1 LED3</text>
<text x="116.7" y="162.9">+</text>
<text x="116.9" y="167">-</text>
<text x="156.7" y="167.7">1</text>
<text x="161.4" y="167.7">2 LED4</text>
<text x="3.9" y="179.1">D</text>
<text x="201.5" y="177.9">Title</text>
<text x="290.8" y="179.1">D</text>
<text x="201.5" y="185.5">Size</text>
<text x="214.2" y="185.5">Number</text>
<text x="265" y="185.5">Revision</text>
<text x="202.7" y="189.3">A4</text>
<text x="201.5" y="193.1">Date:</text>
<text x="201.5" y="195.7">File:</text>
<text x="212.9" y="193.1">2024/9/12</text>
<text x="212.9" y="195.7">E:\工作\..\ESP32C3.SchDoc</text>
<text x="252.3" y="193.1">Sheet</text>
<text x="252.3" y="195.7">Drawn By:</text>
<text x="259.7" y="193.1">of</text>
<text x="38.1" y="199.5">1</text>
<text x="111.1" y="199.5">2</text>
<text x="184.1" y="199.5">3</text>
<text x="257.1" y="199.5">4</text>
</g>
<g font-size="2.3" fill="#000080">
<text x="27.6" y="23.1">G</text>
<text x="55.5" y="23.1">V</text>
<text x="80.9" y="23.1">S</text>
<text x="59.3" y="34.5">Cp8</text>
<text x="59.3" y="38.3">100uf/10V</text>
<text x="126.6" y="38.3">Cp1</text>
<text x="126.6" y="40.8">22uf</text>
<text x="244" y="39.6">R19</text>
<text x="28.9" y="45.9">Joy1</text>
<text x="56.8" y="45.9">Joy2</text>
<text x="84.7" y="45.9">Uart</text>
<text x="244" y="42.1">10K</text>
<text x="126.6" y="48.4">R17</text>
<text x="126.6" y="51">10K</text>
<text x="164.7" y="53.5">U1</text>
<text x="257.3" y="49.7">BUZZER</text>
<text x="120.2" y="54.8">100R R10</text>
<text x="135.5" y="58.6">C4</text>
<text x="157.1" y="56.1">ESP32-C3-MINI-1</text>
<text x="204" y="57.3">1K R12</text>
<text x="242.1" y="58.6">Q2</text>
<text x="259.9" y="58.6">Q3</text>
<text x="115.2" y="64.9">RESET</text>
<text x="133" y="61.1">1UF</text>
<text x="242.1" y="61.1">N7002</text>
<text x="257.3" y="61.1">N7002</text>
<text x="36.5" y="75.1">U4</text>
<text x="59.3" y="72.5">C1</text>
<text x="59.3" y="75.1">100nF</text>
<text x="68.8" y="75.6">R16</text>
<text x="81.7" y="76.1">Q5</text>
<text x="68.8" y="79.7">10K</text>
<text x="81.7" y="78.7">NPN</text>
<text x="68.8" y="90.8">R15</text>
<text x="68.8" y="94.9">10K</text>
<text x="81.7" y="91.3">Q4</text>
<text x="81.7" y="93.9">NPN</text>
<text x="249.7" y="92.9">BOOT</text>
<text x="202.7" y="97.9">R18</text>
<text x="202.7" y="100.5">10K</text>
<text x="130.4" y="105.6">Cp2</text>
<text x="138" y="104.3">U3</text>
<text x="138" y="106.8">AMS-1117</text>
<text x="249.7" y="103">GND</text>
<text x="87.2" y="108.1">D2</text>
<text x="130.4" y="108.1">22uf</text>
<text x="155.8" y="111.9">Cp3</text>
<text x="21.3" y="118.2">USB</text>
<text x="93.8" y="116.7">D1</text>
<text x="155.8" y="114.4">22uf</text>
<text x="58" y="125.8">5.1K 1%</text>
<text x="74.6" y="122">OFF --- ON</text>
<text x="58" y="128.4">R1</text>
<text x="127.9" y="127.1">L1</text>
<text x="133" y="127.1">2.2UH</text>
<text x="83.4" y="133.5">SW</text>
<text x="94.8" y="134.8">C3</text>
<text x="94.8" y="137.3">1uF</text>
<text x="101.2" y="134.8">Cp6</text>
<text x="101.2" y="137.3">100uf/10V 100uf/10V</text>
<text x="112.6" y="134.8">Cp7</text>
<text x="133" y="133.5">U2</text>
<text x="144.4" y="133.5">ETA9741</text>
<text x="159.6" y="137.3">R13</text>
<text x="164.7" y="137.3">1K</text>
<text x="71.8" y="140.1">D3</text>
<text x="242.1" y="139.8">BAT</text>
<text x="124.1" y="148.7">R3</text>
<text x="159.6" y="144.9">R14</text>
<text x="164.7" y="144.9">1K</text>
<text x="240.8" y="146.2">Battery display</text>
<text x="58" y="155.7">R2</text>
<text x="58" y="153.1">5.1K 1%</text>
<text x="124.1" y="151.2">1M</text>
<text x="82.2" y="160.1">BAT_</text>
<text x="105" y="156.3">R11</text>
<text x="105" y="158.9">1K</text>
<text x="111.4" y="161.4">Cp5</text>
<text x="111.4" y="158.9">100uf/10V</text>
<text x="125.3" y="161.4">C2</text>
<text x="125.3" y="158.9">1uF</text>
</g>
<g font-size="2.3" fill="#800000">
<text x="49.6" y="30.7">+5V</text>
<text x="81.7" y="35" transform="rotate(-90 81.7 35)">IO4</text>
<text x="84.2" y="35" transform="rotate(-90 84.2 35)">IO5</text>
<text x="86.7" y="35" transform="rotate(-90 86.7 35)">IO6</text>
<text x="89.3" y="35" transform="rotate(-90 89.3 35)">IO7</text>
<text x="91.8" y="35" transform="rotate(-90 91.8 35)">IO18</text>
<text x="94.4" y="35" transform="rotate(-90 94.4 35)">IO19</text>
<text x="254" y="32">+5V</text>
<text x="125.9" y="44.6">3V3</text>
<text x="135.5" y="51">IO3</text>
<text x="135.5" y="48.4">IO2</text>
<text x="197.7" y="53.5">RX</text>
<text x="210.4" y="53.5">RX_GPIO20</text>
<text x="210.4" y="51">TX_GPIO21</text>
<text x="25.7" y="58.6">3V3</text>
<text x="34.7" y="57.9" transform="rotate(-90 34.7 57.9)">IO0</text>
<text x="37.3" y="57.9" transform="rotate(-90 37.3 57.9)">IO1</text>
<text x="39.8" y="57.9" transform="rotate(-90 39.8 57.9)">IO10</text>
<text x="53.6" y="58.6">3V3</text>
<text x="62.7" y="57.9" transform="rotate(-90 62.7 57.9)">IO2</text>
<text x="65.2" y="57.9" transform="rotate(-90 65.2 57.9)">IO3</text>
<text x="67.7" y="57.9" transform="rotate(-90 67.7 57.9)">IO8</text>
<text x="81.4" y="58.6">+5V</text>
<text x="135.5" y="56.1">EN</text>
<text x="196.4" y="61.1">IO19</text>
<text x="196.4" y="63.7">IO18</text>
<text x="82.2" y="70">IO9</text>
<text x="90.6" y="66.7" transform="rotate(-90 90.6 66.7)">RX_GPIO20</text>
<text x="93.1" y="66.7" transform="rotate(-90 93.1 66.7)">TX_GPIO21</text>
<text x="135.5" y="66.2">IO0</text>
<text x="238.3" y="66.2">IO9</text>
<text x="20" y="82.7">TX_GPIO21</text>
<text x="20" y="80.2">RX</text>
<text x="59.8" y="78.9">3V3</text>
<text x="20.6" y="86.5">3V3</text>
<text x="26.3" y="87.8">DP</text>
<text x="152.8" y="85.8" transform="rotate(-90 152.8 85.8)">IO1</text>
<text x="160.4" y="85.8" transform="rotate(-90 160.4 85.8)">IO10</text>
<text x="165.4" y="85.8" transform="rotate(-90 165.4 85.8)">IO4</text>
<text x="168" y="85.8" transform="rotate(-90 168 85.8)">IO5</text>
<text x="170.6" y="85.8" transform="rotate(-90 170.6 85.8)">IO6</text>
<text x="173.1" y="85.8" transform="rotate(-90 173.1 85.8)">IO7</text>
<text x="175.6" y="85.8" transform="rotate(-90 175.6 85.8)">IO8</text>
<text x="178.2" y="85.8" transform="rotate(-90 178.2 85.8)">IO9</text>
<text x="26.3" y="90.3">DN</text>
<text x="205.9" y="92.9">3V3</text>
<text x="237" y="94.1">IO9</text>
<text x="82.2" y="97.9">EN</text>
<text x="151.3" y="105.6">3V3</text>
<text x="198.9" y="103">IO8</text>
<text x="95.4" y="124.6">+5V</text>
<text x="58" y="136">VUSB</text>
<text x="238.3" y="136">K</text>
<text x="58" y="143.6">DP</text>
<text x="58" y="141.1">DN</text>
<text x="133" y="152.5">K</text>
</g>
<g font-size="2.3" fill="#800">
<text x="33.3" y="77.7">1</text>
<text x="33.3" y="82.7">3</text>
<text x="33.3" y="80.2">2</text>
<text x="38.2" y="84">RXD</text>
<text x="38.2" y="81.5">TXD</text>
<text x="38.2" y="78.9">GND</text>
<text x="44.7" y="84">RTS#</text>
<text x="45" y="81.5">R232</text>
<text x="53.7" y="80.2">15</text>
<text x="53.7" y="82.7">14</text>
<text x="33.3" y="87.8">5</text>
<text x="33.3" y="85.3">4</text>
<text x="38.2" y="89.1">D+</text>
<text x="38.2" y="86.5">V3</text>
<text x="43.9" y="89.1">DCD#</text>
<text x="44.2" y="86.5">DTR#</text>
<text x="53.7" y="85.3">13</text>
<text x="53.7" y="87.8">12</text>
<text x="33.3" y="95.4">8</text>
<text x="33.3" y="92.9">7</text>
<text x="33.3" y="90.3">6</text>
<text x="38.2" y="94.1">NC.</text>
<text x="38.2" y="91.6">D-</text>
<text x="44.3" y="94.1">DSR#</text>
<text x="46.5" y="91.6">RI#</text>
<text x="53.7" y="90.3">11</text>
<text x="53.7" y="92.9">10</text>
<text x="53.7" y="95.4">9</text>
<text x="38.2" y="96.7">NC.</text>
<text x="44.6" y="96.7">CTS#</text>
</g>
<g font-size="2.3" fill="#f00">
<text x="53.7" y="77.7">16</text>
<text x="45.2" y="78.9">VCC</text>
</g>
<g font-size="2.3" fill="#11037f">
<text x="75.2" y="76.4">1</text>
<text x="80.4" y="72.3" transform="rotate(-90 80.4 72.3)">3</text>
<text x="80.4" y="82.6" transform="rotate(-90 80.4 82.6)">2</text>
<text x="80.4" y="87.5" transform="rotate(-90 80.4 87.5)">2</text>
<text x="75.2" y="91.6">1</text>
<text x="80.4" y="97.8" transform="rotate(-90 80.4 97.8)">3</text>
</g>
<g font-size="1.8">
<text x="255.7" y="36.3" transform="rotate(-90 255.7 36.3)">2</text>
<text x="256.7" y="39.4" transform="rotate(-90 256.7 39.4)">V</text>
<text x="260.7" y="36.3" transform="rotate(-90 260.7 36.3)">1</text>
<text x="261.8" y="40.6" transform="rotate(-90 261.8 40.6)">NC</text>
<text x="255.7" y="47.3" transform="rotate(-90 255.7 47.3)">3</text>
<text x="256.7" y="44.6" transform="rotate(-90 256.7 44.6)">G</text>
<text x="260.7" y="47.3" transform="rotate(-90 260.7 47.3)">4</text>
<text x="261.8" y="44.6" transform="rotate(-90 261.8 44.6)">NC</text>
<text x="37.1" y="124.5">GND</text>
<text x="37.1" y="121.9">GND</text>
<text x="42.8" y="126">14</text>
<text x="42.8" y="123.4">15</text>
<text x="42.8" y="120.9">16</text>
<text x="36.2" y="129.5">VBUS</text>
<text x="36.2" y="127">VBUS</text>
<text x="42.8" y="131">12</text>
<text x="42.8" y="128.5">13</text>
<text x="73.4" y="127.9">4</text>
<text x="85" y="127.9">5</text>
<text x="138.4" y="128.5">1</text>
<text x="146.9" y="128.5">2</text>
<text x="36.5" y="132.1">SBU2</text>
<text x="37.5" y="137.1">DN2</text>
<text x="37.7" y="134.6">CC1</text>
<text x="42.8" y="136.1">10</text>
<text x="42.8" y="133.6">11</text>
<text x="37.5" y="142.2">DN1</text>
<text x="37.8" y="139.7">DP1</text>
<text x="42.8" y="143.7">7</text>
<text x="42.8" y="141.2">8</text>
<text x="42.8" y="138.6">9</text>
<text x="36.5" y="147.3">SBU1</text>
<text x="37.7" y="149.8">CC2</text>
<text x="37.8" y="144.7">DP2</text>
<text x="42.8" y="148.8">5</text>
<text x="42.8" y="146.3">6</text>
<text x="36.2" y="154.9">VBUS</text>
<text x="36.2" y="152.4">VBUS</text>
<text x="42.8" y="153.9">3</text>
<text x="42.8" y="151.4">4</text>
<text x="37.1" y="160">GND</text>
<text x="37.1" y="157.4">GND</text>
<text x="42.8" y="159">1</text>
<text x="42.8" y="156.4">2</text>
<text x="91.7" y="156.4">+</text>
<text x="91.7" y="164.7">-</text>
</g>
</svg>
